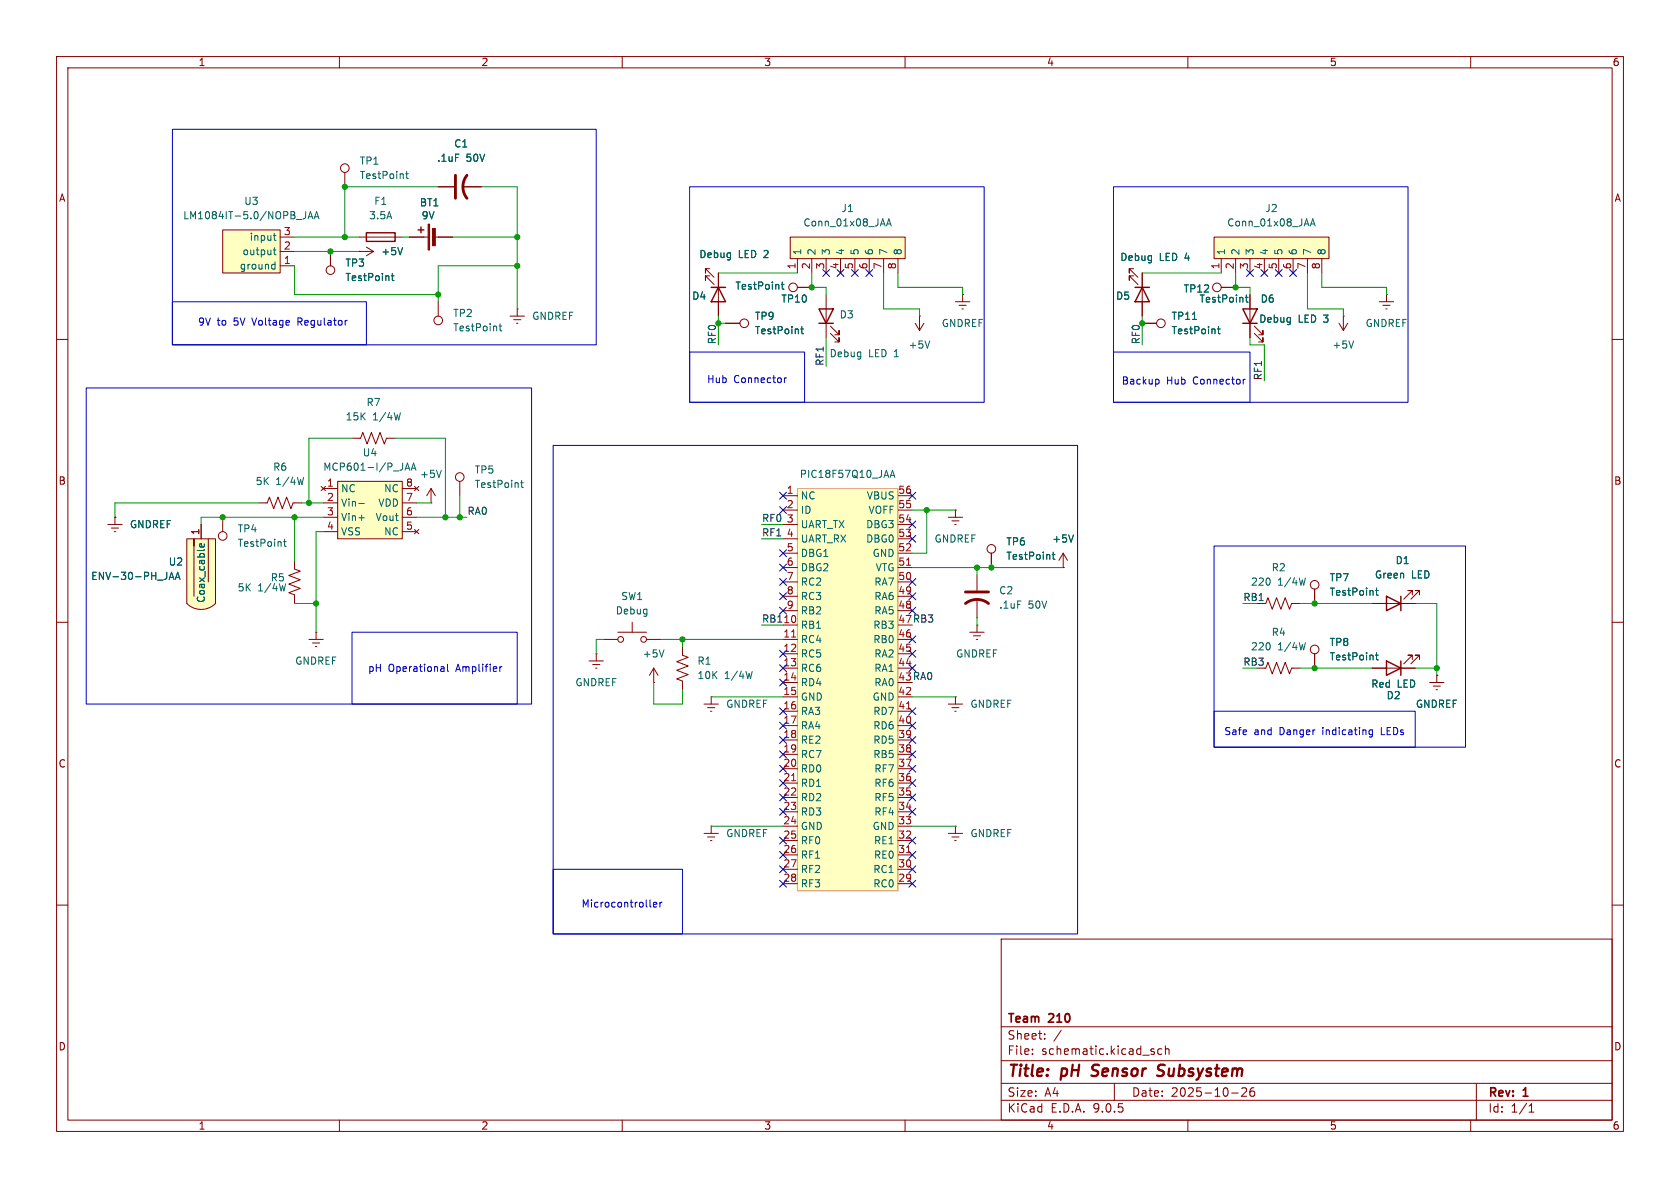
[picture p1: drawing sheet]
<svg xmlns="http://www.w3.org/2000/svg" width="297mm" height="210mm" viewBox="0 0 297 210" stroke-linecap="round" stroke-linejoin="round" font-family="sans-serif">
<g fill="none" stroke="#840000" stroke-width=".18">
<path d="M10 10h277v190h-277zM12 12h273v186h-273zM60 10v2M110 10v2M160 10v2M210 10v2M260 10v2M10 60h2M285 60h2M188 97.8l-.8 1.3M188 97.8l.7 1.3M188 97.8v2.5"/>
<path d="M10 110h2M188 100.3h.1M285 110h2M10 160h2M177 166h108v32h-108zM285 160h2M60 198v2M110 198v2M160 198v2M177 194.5h108M177 191.5h108M177 187.5h108"/>
<path d="M177 181.5h108M182.5 186.3v.1M182.5 185.5v.1M184.7 183.6v.1M184.7 182.8v.1M187.6 182.1l-1.3 2M197 191.5v3M203.9 185.9l.2 .2-.2 .3M203.9 185.4l.1 .1M205.4 185.5l-.4-.1-.3 .3v.4l.1 .2h.6M206 185.5l.2-.1 .4 .1 .1 .9M206 184.9v1.5"/>
<path d="M210 198v2M217.7 193.2h1.2M220.3 192.4v.5l-.8 .9h.9M221.2 192.4a1.17 1.17 0 0 0-.1 1.3h.6l.1-.5-.3-.3h-.4l-.1 .3M260 198v2M261 191.5v6.5M270.3 196.6h.9M270.3 195.5l.4-.4v1.5"/>
</g>
<path d="M192.9 190.1l.3 .1M193.2 188.4l-.1 .2 .1 .4M205.6 190a.85 .85 0 0 1-1 .1M205.6 188.2l-.6 .1a.46 .46 0 0 0-.3 .5 .46 .46 0 0 0 .4 .4l.5 .2" fill="none" stroke="#840000" stroke-width=".4"/>
<path d="M189.8 94.6l-.4 1.2" fill="none" stroke="#006464" stroke-width=".18"/>
<path d="M33 95.3h5.1v11.4h-5.1z" fill="#ffffc2"/>
<path d="M35.6 104.1l2.5 2.6a3.6 3.6 0 0 1-5.1 0z" fill="#ffffc2" stroke="#ffffc2" stroke-width=".18"/>
<path d="M36.8 95.3v7.6" fill="none" stroke="#ffffc2" stroke-width=".18"/>
<g fill="none" stroke="#840000" stroke-width=".18">
<path d="M58.4 44.5v2.5M221 52.1v7.6M221.7 58.9l1.6 1.6v-.8v.8h-.8M221.7 57.7l1.6 1.5v-.8v.8h-.8M236.7 57.2l.8 1.2M237.5 55.9h.1M237.5 55.9v2.5M238.3 57.2l-.8 1.2M19 92.7h2.6M19.7 93.3h1.3M20.2 94h.2M20.3 91.4h.1"/>
<path d="M20.3 91.4v1.3M33 95.3h5.1v11.4a3.6 3.6 0 0 1-5.1 0zM34.3 96.5v-1.2v10.1M35.6 92.7v2.6M36.8 95.3v7.6M45.7 88.9h1.5l.4-1 .8 2 .7-2 .8 2 .8-2 .7 2 .4-1h1.5M52.1 99.1v1.5l1 .4-2 .7 2 .8-2 .8 2 .7-2 .8 1 .4v1.5M54.6 113h2.5M55.2 113.7h1.3M55.8 114.3h.2M55.9 111.8h.1M55.9 111.8v1.2"/>
<path d="M232.4 104.1v2.6M242.6 106.7h7.6M242.6 118.1h7.6M249.7 105.2v-.8h-.8h.8l-1.5 1.5M249.7 116.6v-.8h-.8h.8l-1.5 1.5M251 105.2v-.8h-.8h.8l-1.6 1.5M251 116.6v-.8h-.8h.8l-1.6 1.5"/>
<circle cx="58.4" cy="47.8" r=".76"/>
<circle cx="232.4" cy="103.4" r=".76"/>
</g>
<path d="M69.2 48.8h.5M69.4 48.3v1.1l.3 .2M239.3 60.3l-.4 1.2M36.1 96.2v.3l-.1 .2-.6-.1v-.4l.2-.1 .1 .6M53.7 84.4l-.3 1.3M29.9 102.4l.4-1.2 .4 1.2M30 102.1h.6M31 102.4l.4-1.2 .4 1.2M31.1 102.1h.6M50.5 103.2l-.3 1.3M243.2 104.4h.4M243.3 104v1l.3 .2" fill="none" stroke="#006464" stroke-width=".18"/>
<path d="M219.7 54.6h2.5l-1.2 2.6zM219.7 57.2h2.5M245.1 105.4l2.5 1.3-2.5 1.3zM245.1 116.8l2.5 1.3-2.5 1.3zM247.6 105.4v2.6M247.6 116.8v2.6" fill="none" stroke="#840000" stroke-width=".25"/>
<path d="M214.6 41.9h20.3v3.8h-20.3z" fill="#ffffc2"/>
<g fill="none" stroke="#840000" stroke-width=".18">
<path d="M63.5 41.9h7.6M214.6 41.9h20.3v3.8h-20.3zM215.9 45.7v2.6M215.9 50.8h2.5M218.4 45.7v2.6M221 45.7v2.6M223.5 45.7v2.6M226.1 45.7v2.6M228.6 45.7v2.6M231.1 45.7v2.6M233.7 45.7v2.6M243.8 53.3h2.6"/>
<path d="M244.5 54h1.2M245 54.6h.2M245.1 52.1h.1M245.1 52.1v1.2M39.4 91.4v2.6M104.1 116.8h2.6M104.8 117.5h1.2M105.3 118.1h.2M105.4 115.6h.1M105.4 115.6v1.2M106.7 113h2.5M109.2 111.8h5.1"/>
<path d="M111.8 110v1.8M114.3 113h2.5M115.6 118.1l-.8 1.3M115.6 118.1l.7 1.3M115.6 118.1v2.6M120.6 114.3v1.5l1.1 .4-2.1 .8 2.1 .7-2.1 .8 2.1 .8-2.1 .7 1 .4v1.5M171.4 111.8h2.6M172.1 112.4h1.3M172.6 113h.2M172.7 110.5h.1M172.7 101.6v2.8M172.7 105.9v3.3"/>
<path d="M172.7 110.5v1.3M222.2 106.7h1.6l.4-1 .7 2 .8-2 .7 2 .8-2 .8 2 .3-1h1.6M232.4 115.6v2.5M115.6 120.7h.1M124.5 124.5h2.5M125.1 125.1h1.3M125.6 125.7h.3M125.7 123.2h.1M125.7 123.2v1.3M167.6 124.5h2.6M168.3 125.1h1.2M168.8 125.7h.2"/>
<path d="M168.9 123.2h.1M168.9 123.2v1.3M124.5 147.3h2.5M125.1 148h1.3M125.6 148.6h.3M125.7 146.1h.1M125.7 146.1v1.2"/>
<circle cx="215.1" cy="50.8" r=".76"/>
<circle cx="39.4" cy="94.7" r=".76"/>
<circle cx="109.7" cy="113" r=".51"/>
<circle cx="113.8" cy="113" r=".51"/>
<circle cx="232.4" cy="114.8" r=".76"/>
</g>
<path d="M231.7 39.9l.4-1.2 .4 1.2M231.8 39.6h.6M220.2 52.6h.4M220.3 52.1v1.1l.3 .2M50.1 95.7h.5M50.3 95.3v1.1l.3 .2M117.4 114.9l-.4 1.2M133 118.7l-.3 1.3M230.8 102.2l-.3 1.2M243.2 115.8h.4M243.3 115.4v1.1l.3 .2" fill="none" stroke="#006464" stroke-width=".18"/>
<path d="M170.7 106.7a3.3 3.3 0 0 1 4.1 0M170.7 104.6h4.1" fill="none" stroke="#840000" stroke-width=".51"/>
<path d="M64.8 41.1h5v1.6h-5z" fill="none" stroke="#840000" stroke-width=".25"/>
<path d="M141 86.4h17.7v71.1h-17.7z" fill="#ffffc2"/>
<path d="M141 86.4h17.7v71.1h-17.7z" fill="none" stroke="#ffa036" stroke-width=".18"/>
<g fill="none" stroke="#840000" stroke-width=".18">
<path d="M63.5 44.5h.1M63.5 44.5h2.5M64.8 43.7l1.2 .8M66 44.5l-1.2 .7M72.4 41.9h3.3M76.7 41.9h3.3M90.2 55.9h2.5M90.8 56.5h1.3M91.3 57.2h.3M91.4 54.6h.1M91.4 54.6v1.3M146 52.1v7.6"/>
<path d="M146.8 58.9l1.5 1.6v-.8v.8h-.7M146.8 57.7l1.5 1.5v-.8v.8h-.7M161.8 57.2l.8 1.2M162.6 55.9h.1M162.6 55.9v2.5M163.3 57.2l-.7 1.2M168.9 53.3h2.5M169.5 54h1.3M170.1 54.6h.2M170.2 52.1h.1M170.2 52.1v1.2M200.4 47.5h-.8v.8v-.8l1.6 1.5"/>
<path d="M200.4 48.8h-.8v.7v-.7l1.6 1.5M201.9 48.3v7.6M201.9 57.2h2.6M138.4 87.6h2.6M138.4 90.2h2.6M138.4 92.7h2.6M138.4 95.3h2.6M138.4 97.8h2.6M158.7 87.6h2.6M158.7 90.2h2.6M158.7 92.7h2.6M158.7 95.3h2.6"/>
<path d="M158.7 97.8h2.6M167.6 91.4h2.6M168.3 92.1h1.2M168.8 92.7h.2M168.9 90.2h.1M168.9 90.2v1.2M175.3 97.8v2.5M138.4 100.3h2.6M138.4 102.9h2.6M138.4 105.4h2.6M138.4 108h2.6M138.4 110.5h2.6"/>
<path d="M138.4 113h2.6M138.4 115.6h2.6M138.4 118.1h2.6M158.7 100.3h2.6M158.7 102.9h2.6M158.7 105.4h2.6M158.7 108h2.6M158.7 113h2.6M158.7 115.6h2.6M158.7 118.1h2.6M223.5 118.1h.3l.4-1 .7 2 .8-2 .7 2 .8-2 .8 2 .3-1h1.6M254 119.4h.1"/>
<path d="M254 119.4v1.3M138.4 120.7h2.6M138.4 123.2h2.6M138.4 125.7h2.6M138.4 128.3h2.6M138.4 130.8h2.6M138.4 133.4h2.6M138.4 135.9h2.6M138.4 138.4h2.6M158.7 123.2h2.6M158.7 125.7h2.6M158.7 128.3h2.6"/>
<path d="M158.7 130.8h2.6M158.7 133.4h2.6M158.7 135.9h2.6M158.7 138.4h2.6M252.7 120.7h2.6M253.4 121.3h1.2M253.9 121.9h.2M138.4 141h2.6M138.4 143.5h2.6M138.4 146.1h2.6M138.4 148.6h2.6M138.4 151.1h2.6"/>
<path d="M138.4 153.7h2.6M138.4 156.2h2.6M158.7 141h2.6M158.7 143.5h2.6M158.7 146.1h2.6M158.7 148.6h2.6M158.7 151.1h2.6M158.7 153.7h2.6M158.7 156.2h2.6M167.6 147.3h2.6M168.3 148h1.2M168.8 148.6h.2"/>
<path d="M168.9 146.1h.1M168.9 146.1v1.2"/>
<circle cx="205.2" cy="57.1" r=".76"/>
<circle cx="175.3" cy="97" r=".76"/>
</g>
<path d="M160.3 99.9h.7M139.9 112.6h.8M139.9 138h.8M160.3 125.3h.7M160.3 150.7h.7" fill="none" stroke="#a90000" stroke-width=".18"/>
<path d="M71.2 43.8l-.5 1.2M210.8 56.5h.7M215.2 58.2h.5M215.4 57.7v1.1l.3 .2M164.4 60.3l-.4 1.2M157.4 84.4l.4-1.3 .4 1.3M157.5 84h.6M186 98h.5M186.2 97.6v1.1l.3 .2M230.8 113.6l-.3 1.3" fill="none" stroke="#006464" stroke-width=".18"/>
<g fill="#840000" stroke="#840000" stroke-width=".18">
<path d="M75.7 39.6h.2v4.6h-.2z"/>
<path d="M76.5 40.4h.5v3h-.5z"/>
</g>
<path d="M73.9 40.6h1M74.4 40.1v1M144.8 54.6h2.5l-1.3 2.6zM144.8 57.2h2.5M200.7 50.8h2.5M201.9 50.8l1.3 2.5h-2.5z" fill="none" stroke="#840000" stroke-width=".25"/>
<path d="M139.7 41.9h20.3v3.8h-20.3z" fill="#ffffc2"/>
<g fill="none" stroke="#840000" stroke-width=".18">
<path d="M61 30.5v2.5M77.5 53.3v2.6M125.5 47.5h-.8v.8v-.8l1.5 1.5M125.5 48.8h-.8v.7v-.7l1.5 1.5M127 48.3v7.6M128.3 57.2h2.5M139.7 41.9h20.3v3.8h-20.3zM141 45.7v2.6M141 50.8h2.5M143.5 45.7v2.6M146 45.7v2.6M148.6 45.7v2.6"/>
<path d="M151.1 45.7v2.6M153.7 45.7v2.6M156.2 45.7v2.6M158.7 45.7v2.6"/>
<circle cx="61" cy="29.7" r=".76"/>
<circle cx="77.5" cy="56.6" r=".76"/>
<circle cx="131.6" cy="57.1" r=".76"/>
<circle cx="140.2" cy="50.8" r=".76"/>
</g>
<path d="M71.7 30.7h.5M71.9 30.3v1.1l.3 .2M156.7 39.9l.4-1.2 .5 1.2M156.8 39.6h.6M88.2 57.6h.5M88.4 57.2v1.1l.3 .2M138.1 50.3h.5M138.3 49.9v1l.3 .2M141.6 58.2h.4M141.7 57.7v1.1l.3 .2" fill="none" stroke="#006464" stroke-width=".18"/>
<path d="M125.7 50.8h2.6M127 50.8l1.3 2.5h-2.6z" fill="none" stroke="#840000" stroke-width=".25"/>
<path d="M39.4 40.6h10.1v7.7h-10.1z" fill="#ffffc2"/>
<path d="M77.5 33h2.8M81.8 33h3.3M39.4 40.6h10.1v7.7h-10.1zM49.5 41.9h2.6M49.5 44.5h2.6M49.5 47h2.6M62.2 77.5h1.6l.3-1 .8 2 .8-2 .7 2 .8-2 .7 2 .4-1h1.5M76.2 88.9h.1M76.2 86.4l-.8 1.2M76.2 86.4l.8 1.2M76.2 86.4v2.5" fill="none" stroke="#840000" stroke-width=".18"/>
<g fill="none" stroke="#006464" stroke-width=".18">
<path d="M54 37.4v.9a.41 .41 0 0 1-.4 .4M54.5 38.7l.4-1.3 .4 1.3M54.6 38.3h.6M55.5 38.7l.5-1.3 .4 1.3M55.7 38.3h.6M48.3 46.7l.3 .1M48.3 41.6h.5M48.3 44.2h.5M48.5 41.2v1.1l.3 .2M48.5 43.8v1l.3 .2M48.6 46.3v1.3M48.6 47.5l-.3 .1"/>
<path d="M70.8 73l-.3 1.2M78 83.1l-.4 1.3"/>
</g>
<path d="M80.5 31v4.1M82.5 31a3.3 3.3 0 0 0 0 4.1" fill="none" stroke="#840000" stroke-width=".51"/>
<path d="M59.7 85.1h11.4v10.2h-11.4z" fill="#ffffc2"/>
<g fill="none" stroke="#840000" stroke-width=".18">
<path d="M77.5 33h2.8M81.8 33h3.3M58.4 44.5v2.5M63.5 44.5h.1M72.4 41.9h2.5M77.5 41.9h2.5M127 48.3v2.5M127 53.3v2.6M128.3 57.2h2.5M141 50.8h2.5M201.9 48.3v2.5M201.9 53.3v2.6"/>
<path d="M201.9 57.2h2.6M215.9 50.8h2.5M221 52.1v2.5M221 57.2v2.5M20.3 91.4h.1M35.6 92.7v2.6M56.8 86l.7 .7M57.1 86.4h2.6M57.1 88.9h2.6M57.1 91.4h2.6M57.1 94h2.6M57.5 86l-.7 .7"/>
<path d="M59.7 85.1h11.4v10.2h-11.4zM71.1 86.4h2.6M71.1 88.9h2.6M71.1 91.4h2.6M71.1 94h2.6M73.3 86l.7 .7M73.3 93.6l.7 .8M74 86l-.7 .7M74 93.6l-.7 .8M81.3 85.1v2.5M175.3 97.8v2.5M188 100.3h.1"/>
<path d="M232.4 104.1v2.6M232.4 115.6v2.5M242.6 118.1h2.5M242.6 106.7h2.5M247.6 118.1h2.6M247.6 106.7h2.6M254 119.4h.1"/>
<circle cx="81.3" cy="84.3" r=".76"/>
</g>
<g fill="none" stroke="#006464" stroke-width=".18">
<path d="M69.2 48.8h.5M69.4 48.3v1.1l.3 .2M71.2 43.8l-.5 1.2M138.1 50.3h.5M138.3 49.9v1l.3 .2M141.6 58.2h.4M141.7 57.7v1.1l.3 .2M210.8 56.5h.7M215.2 58.2h.5M215.4 57.7v1.1l.3 .2M220.2 52.6h.4M220.3 52.1v1.1l.3 .2"/>
<path d="M36.1 96.2v.3l-.1 .2-.6-.1v-.4l.2-.1 .1 .6M63.4 89h1M63.4 91.5h1M71.6 83.1l.4-1.2 .5 1.2M71.7 82.8h.6M72.7 83.1l.4-1.2 .4 1.2M72.8 82.8h.6M92 85.3h.5M92.2 84.9v1.1l.3 .2M186 98h.5M186.2 97.6v1.1l.3 .2M189.8 94.6l-.4 1.2"/>
<path d="M29.9 102.4l.4-1.2 .4 1.2M30 102.1h.6M31 102.4l.4-1.2 .4 1.2M31.1 102.1h.6M243.2 104.4h.4M243.2 115.8h.4M243.3 104v1l.3 .2M243.3 115.4v1.1l.3 .2"/>
</g>
<g fill="none" stroke="#009600" stroke-width=".18">
<path d="M77.5 33h-16.5v8.9M85.1 33h6.3v21.6M52.1 47v5.1h25.4M52.1 41.9h11.4M52.1 44.5h11.4M71.1 41.9h1.3M80 41.9h11.4M91.4 47h-13.9v6.3M127 55.9v5.1M127 57.2h1.3M127 48.3h14M143.5 48.3v2.5h2.5v1.3"/>
<path d="M146 59.7v5.1M156.2 48.3v6.3h6.4v1.3M158.7 48.3v2.5h11.5v1.3M201.9 48.3h14M201.9 55.9v5.1M218.4 48.3v2.5h2.6v1.3M221 59.7v1.3h2.5v6.3M231.1 48.3v6.3h6.4v1.3M233.7 48.3v2.5h11.4v1.3M62.2 77.5h-7.6v11.4M69.8 77.5h8.9v13.9M45.7 88.9h-25.4v2.5"/>
<path d="M52.1 91.4v7.7M53.3 88.9h3.8M57.1 91.4h-21.5v1.3M57.1 94h-1.2v17.8M73.7 91.4h8.8M73.7 88.9h2.5M81.3 87.6v3.8M134.6 92.7h3.8M134.6 95.3h3.8M161.3 90.2h7.6M163.8 90.2v7.6h-2.5M52.1 106.7h3.8"/>
<path d="M106.7 113h-1.3v2.6M116.8 113h21.6M120.6 113v1.3M134.6 110.5h3.8M161.3 100.3h26.7M172.7 100.3v1.3M172.7 109.2v1.3M229.9 106.7h12.7M229.9 118.1h12.7M250.2 106.7h3.8v12.7M250.2 118.1h3.8M115.6 120.7v3.8h5v-2.6"/>
<path d="M125.7 123.2h12.7M161.3 123.2h7.6M125.7 146.1h12.7M161.3 146.1h7.6"/>
</g>
<g fill="none" stroke="#000084" stroke-width=".18">
<path d="M145.4 47.7l1.3 1.2M146.7 47.7l-1.3 1.2M148 47.7l1.2 1.2M149.2 47.7l-1.2 1.2M150.5 47.7l1.2 1.2M151.7 47.7l-1.2 1.2M153.1 47.7l1.2 1.2M154.3 47.7l-1.2 1.2M220.4 47.7l1.2 1.2M221.6 47.7l-1.2 1.2M222.9 47.7l1.2 1.2M224.1 47.7l-1.2 1.2"/>
<path d="M225.5 47.7l1.2 1.2M226.7 47.7l-1.2 1.2M228 47.7l1.2 1.2M229.2 47.7l-1.2 1.2M137.8 89.6l1.2 1.2M137.8 99.7l1.2 1.2M137.8 97.2l1.2 1.2M137.8 87l1.2 1.2M139 89.6l-1.2 1.2M139 99.7l-1.2 1.2M139 97.2l-1.2 1.2M139 87l-1.2 1.2"/>
<path d="M160.7 94.6l1.2 1.3M160.7 92.1l1.2 1.2M160.7 87l1.2 1.2M161.9 94.6l-1.2 1.3M161.9 92.1l-1.2 1.2M161.9 87l-1.2 1.2M137.8 102.3l1.2 1.2M137.8 104.8l1.2 1.2M137.8 115l1.2 1.2M137.8 107.3l1.2 1.3M137.8 117.5l1.2 1.2M139 102.3l-1.2 1.2"/>
<path d="M139 104.8l-1.2 1.2M139 115l-1.2 1.2M139 107.3l-1.2 1.3M139 117.5l-1.2 1.2M160.7 102.3l1.2 1.2M160.7 115l1.2 1.2M160.7 104.8l1.2 1.2M160.7 107.3l1.2 1.3M160.7 112.4l1.2 1.2M160.7 117.5l1.2 1.2M161.9 115l-1.2 1.2M161.9 102.3l-1.2 1.2"/>
<path d="M161.9 104.8l-1.2 1.2M161.9 107.3l-1.2 1.3M161.9 112.4l-1.2 1.2M161.9 117.5l-1.2 1.2M137.8 137.8l1.2 1.2M137.8 125.1l1.2 1.2M137.8 127.7l1.2 1.2M137.8 132.7l1.2 1.3M137.8 120l1.2 1.3M137.8 130.2l1.2 1.2M137.8 135.3l1.2 1.2M139 137.8l-1.2 1.2"/>
<path d="M139 125.1l-1.2 1.2M139 127.7l-1.2 1.2M139 132.7l-1.2 1.3M139 120l-1.2 1.3M139 130.2l-1.2 1.2M139 135.3l-1.2 1.2M160.7 132.7l1.2 1.3M160.7 137.8l1.2 1.2M160.7 135.3l1.2 1.2M160.7 125.1l1.2 1.2M160.7 130.2l1.2 1.2M160.7 127.7l1.2 1.2"/>
<path d="M161.9 132.7l-1.2 1.3M161.9 127.7l-1.2 1.2M161.9 130.2l-1.2 1.2M161.9 137.8l-1.2 1.2M161.9 135.3l-1.2 1.2M161.9 125.1l-1.2 1.2M137.8 155.6l1.2 1.2M137.8 150.5l1.2 1.2M137.8 142.9l1.2 1.2M137.8 153.1l1.2 1.2M137.8 140.4l1.2 1.2M137.8 148l1.2 1.2"/>
<path d="M139 155.6l-1.2 1.2M139 150.5l-1.2 1.2M139 142.9l-1.2 1.2M139 153.1l-1.2 1.2M139 148l-1.2 1.2M139 140.4l-1.2 1.2M160.7 150.5l1.2 1.2M160.7 142.9l1.2 1.2M160.7 148l1.2 1.2M160.7 140.4l1.2 1.2M160.7 153.1l1.2 1.2M160.7 155.6l1.2 1.2"/>
<path d="M161.9 150.5l-1.2 1.2M161.9 142.9l-1.2 1.2M161.9 148l-1.2 1.2M161.9 140.4l-1.2 1.2M161.9 153.1l-1.2 1.2M161.9 155.6l-1.2 1.2"/>
</g>
<g fill="none" stroke="#0000c2" stroke-width=".18">
<path d="M30.5 22.9h74.9v38.1h-74.9zM121.9 33h52.1v38.1h-52.1zM196.8 33h52.1v38.1h-52.1zM30.5 53.3h34.3v7.7h-34.3zM61.3 56.6h.1M15.2 68.6h78.8v55.9h-78.8zM97.8 78.7h92.7v86.4h-92.7zM121.9 62.2h20.3v8.9h-20.3zM138.7 66.8v.8M139 66.8l-.3 .2M196.8 62.2h24.2v8.9h-24.2zM204.4 67l.4 .1 .1 .2v.5l-.5 .1"/>
<path d="M220.2 67l-.4 .3M214.6 96.5h44.5v35.6h-44.5zM62.2 111.8h29.2v12.7h-29.2zM78.1 117.8l.3 .1 .1 .8M78.5 118.6l-.4 .1M78.5 118.1l-.4 .1M79.1 117.4v1.1l.2 .2M88.4 117.8v.9M88.7 117.8l-.3 .3M214.6 125.7h35.6v6.4h-35.6zM242 129.6l.3 .3 .3-.1M242.6 129v1.1l-.2 .2-.3-.1"/>
<path d="M242.6 129.1l-.3-.1-.3 .3M97.8 153.7h22.8v11.4h-22.8zM115.5 159.9l.6-.1v-.2l-.4-.1-.2 .2 .1 .6h.5M116.7 159.5v.8M117 159.5l-.3 .2M114.9 160.2l.2 .1"/>
</g>
<g fill="#009600" stroke="#009600" stroke-width=".18">
<circle cx="39.4" cy="91.4" r=".46"/>
<circle cx="52.1" cy="91.4" r=".46"/>
<circle cx="55.9" cy="106.7" r=".46"/>
<circle cx="54.6" cy="88.9" r=".46"/>
<circle cx="77.5" cy="52.1" r=".46"/>
<circle cx="81.3" cy="91.4" r=".46"/>
<circle cx="78.7" cy="91.4" r=".46"/>
<circle cx="143.5" cy="50.8" r=".46"/>
<circle cx="127" cy="57.2" r=".46"/>
<circle cx="218.4" cy="50.8" r=".46"/>
<circle cx="163.8" cy="90.2" r=".46"/>
<circle cx="172.7" cy="100.3" r=".46"/>
<circle cx="175.3" cy="100.3" r=".46"/>
<circle cx="120.6" cy="113" r=".46"/>
<circle cx="61" cy="41.9" r=".46"/>
<circle cx="58.4" cy="44.5" r=".46"/>
<circle cx="91.4" cy="47" r=".46"/>
<circle cx="91.4" cy="41.9" r=".46"/>
<circle cx="61" cy="33" r=".46"/>
<circle cx="232.4" cy="118.1" r=".46"/>
<circle cx="232.4" cy="106.7" r=".46"/>
<circle cx="254" cy="118.1" r=".46"/>
<circle cx="201.9" cy="57.2" r=".46"/>
</g>
<g font-size="2.8" fill="#840000">
<text x="178" y="190.9">Title:</text>
<text x="187.7" y="190.9">pH</text>
<text x="193.9" y="190.9">Sensor</text>
<text x="206.3" y="190.9">Subsystem</text>
</g>
<g font-size="2.1" fill="#840000">
<text x="178" y="184">Sheet:</text>
<text x="178" y="181.2">Team</text>
<text x="185.5" y="181.2">210</text>
<text x="178" y="186.7">File:</text>
<text x="184.1" y="186.7">schematic.kicad_sch</text>
<text x="178" y="196.9">KiCad</text>
<text x="178" y="194.1">Size:</text>
<text x="184.7" y="194.1">A4</text>
<text x="185.7" y="196.9">E.D.A.</text>
<text x="193.3" y="196.9">9.0.5</text>
<text x="200" y="194.1">Date:</text>
<text x="207" y="194.1">2025-10-26</text>
<text x="263" y="194.3">Rev:</text>
<text x="263" y="196.9">Id:</text>
<text x="267.1" y="196.9">1/1</text>
<text x="269.4" y="194.3">1</text>
</g>
<g font-size="1.8" fill="#840000">
<text x="35" y="11.9">1</text>
<text x="85" y="11.9">2</text>
<text x="135" y="11.9">3</text>
<text x="185" y="11.9">4</text>
<text x="235" y="11.9">5</text>
<text x="285" y="11.9">6</text>
<text x="10.3" y="35.9">A</text>
<text x="285.3" y="35.9">A</text>
<text x="10.3" y="85.9">B</text>
<text x="285.3" y="85.9">B</text>
<text x="10.3" y="135.9">C</text>
<text x="285.3" y="135.9">C</text>
<text x="10.3" y="185.9">D</text>
<text x="285.3" y="185.9">D</text>
<text x="35" y="199.9">1</text>
<text x="85" y="199.9">2</text>
<text x="135" y="199.9">3</text>
<text x="185" y="199.9">4</text>
<text x="235" y="199.9">5</text>
<text x="285" y="199.9">6</text>
</g>
<g font-size="1.8" fill="#006464">
<text x="63.5" y="29.3">TP1</text>
<text x="77.2" y="28.8">.1uF</text>
<text x="80.2" y="26.3">C1</text>
<text x="82.4" y="28.8">50V</text>
<text x="63.5" y="31.9">TestPoint</text>
<text x="32.3" y="39">LM1084IT-5.0/NOPB_JAA</text>
<text x="43.1" y="36.4">U3</text>
<text x="65.2" y="39">3.5A</text>
<text x="66.1" y="36.4">F1</text>
<text x="74.1" y="36.7">BT1</text>
<text x="74.4" y="39">9V</text>
<text x="141.9" y="40.2">Conn_01x08_JAA</text>
<text x="148.7" y="37.7">J1</text>
<text x="216.9" y="40.2">Conn_01x08_JAA</text>
<text x="223.6" y="37.7">J2</text>
<text x="42.3" y="47.9">ground</text>
<text x="42.8" y="45.3">output</text>
<text x="44" y="42.8">input</text>
<text x="61" y="47.3">TP3</text>
<text x="67.3" y="45.3">+5V</text>
<text x="123.5" y="45.8">Debug</text>
<text x="130.5" y="45.8">LED 2</text>
<text x="141.8" y="45.2" transform="rotate(-90 141.8 45.2)">1</text>
<text x="144.4" y="45.2" transform="rotate(-90 144.4 45.2)">2</text>
<text x="146.9" y="45.2" transform="rotate(-90 146.9 45.2)">3</text>
<text x="149.5" y="45.2" transform="rotate(-90 149.5 45.2)">4</text>
<text x="152" y="45.2" transform="rotate(-90 152 45.2)">5</text>
<text x="154.5" y="45.2" transform="rotate(-90 154.5 45.2)">6</text>
<text x="157.1" y="45.2" transform="rotate(-90 157.1 45.2)">7</text>
<text x="159.6" y="45.2" transform="rotate(-90 159.6 45.2)">8</text>
<text x="198" y="46.3">Debug</text>
<text x="204.9" y="46.3">LED 4</text>
<text x="216.8" y="45.2" transform="rotate(-90 216.8 45.2)">1</text>
<text x="219.3" y="45.2" transform="rotate(-90 219.3 45.2)">2</text>
<text x="221.8" y="45.2" transform="rotate(-90 221.8 45.2)">3</text>
<text x="224.4" y="45.2" transform="rotate(-90 224.4 45.2)">4</text>
<text x="226.9" y="45.2" transform="rotate(-90 226.9 45.2)">5</text>
<text x="229.5" y="45.2" transform="rotate(-90 229.5 45.2)">6</text>
<text x="232" y="45.2" transform="rotate(-90 232 45.2)">7</text>
<text x="234.5" y="45.2" transform="rotate(-90 234.5 45.2)">8</text>
<text x="61" y="49.9">TestPoint</text>
<text x="122.3" y="53.2">D4</text>
<text x="129.9" y="51.4">TestPoint</text>
<text x="138" y="53.7">TP10</text>
<text x="197.2" y="53.2">D5</text>
<text x="209.2" y="51.9">TP12</text>
<text x="212" y="53.7">TestPoint</text>
<text x="222.8" y="53.7">D6</text>
<text x="80" y="56.2">TP2</text>
<text x="80" y="58.8">TestPoint</text>
<text x="94" y="56.7">GNDREF</text>
<text x="133.4" y="56.7">TP9</text>
<text x="133.4" y="59.3">TestPoint</text>
<text x="148.3" y="56.5">D3</text>
<text x="166.4" y="58">GNDREF</text>
<text x="207" y="59.3">TestPoint</text>
<text x="207" y="56.7">TP11</text>
<text x="222.5" y="57.3">Debug</text>
<text x="229.5" y="57.3">LED 3</text>
<text x="241.3" y="58">GNDREF</text>
<text x="146.6" y="63.3">Debug</text>
<text x="153.5" y="63.3">LED 1</text>
<text x="160.5" y="61.8">+5V</text>
<text x="235.5" y="61.8">+5V</text>
<text x="64.7" y="72">R7</text>
<text x="61" y="74.5">15K</text>
<text x="65.9" y="74.5">1/4W</text>
<text x="48.2" y="83.4">R6</text>
<text x="57" y="83.4">MCP601-I/P_JAA</text>
<text x="64" y="80.9">U4</text>
<text x="83.8" y="83.9">TP5</text>
<text x="45.1" y="86">5K</text>
<text x="48.8" y="86">1/4W</text>
<text x="60.2" y="87.2">NC</text>
<text x="60.2" y="89.8">Vin-</text>
<text x="66.8" y="89.8">VDD</text>
<text x="67.8" y="87.2">NC</text>
<text x="74.2" y="84.7">+5V</text>
<text x="83.8" y="86.5">TestPoint</text>
<text x="141.3" y="84.7">PIC18F57Q10_JAA</text>
<text x="141.5" y="88.5">NC</text>
<text x="153.1" y="88.5">VBUS</text>
<text x="22.9" y="93.6">GNDREF</text>
<text x="41.9" y="94.3">TP4</text>
<text x="60.2" y="92.3">Vin+</text>
<text x="60.2" y="94.8">VSS</text>
<text x="66.3" y="92.3">Vout</text>
<text x="67.8" y="94.8">NC</text>
<text x="141.5" y="91">ID</text>
<text x="141.5" y="93.6">UART_TX</text>
<text x="153" y="93.6">DBG3</text>
<text x="153.4" y="91">VOFF</text>
<text x="29.7" y="100.2">U2</text>
<text x="41.9" y="96.9">TestPoint</text>
<text x="141.5" y="96.1">UART_RX</text>
<text x="141.5" y="98.7">DBG1</text>
<text x="141.5" y="101.2">DBG2</text>
<text x="153" y="96.1">DBG0</text>
<text x="154.2" y="98.7">GND</text>
<text x="154.7" y="101.2">VTG</text>
<text x="165.1" y="96.1">GNDREF</text>
<text x="177.8" y="96.6">TP6</text>
<text x="177.8" y="99.2">TestPoint</text>
<text x="185.9" y="96.1">+5V</text>
<text x="224.7" y="101.2">R2</text>
<text x="246.6" y="99.9">D1</text>
<text x="16" y="102.7">ENV-30-PH_JAA</text>
<text x="36.4" y="106.7" transform="rotate(-90 36.4 106.7)">Coax_cable</text>
<text x="41.9" y="104.7">5K</text>
<text x="45.6" y="104.7">1/4W</text>
<text x="47.8" y="103">R5</text>
<text x="109.7" y="106.3">SW1</text>
<text x="141.5" y="103.7">RC2</text>
<text x="141.5" y="106.3">RC3</text>
<text x="154.5" y="103.7">RA7</text>
<text x="154.5" y="106.3">RA6</text>
<text x="176.5" y="105.3">C2</text>
<text x="176.5" y="107.8">.1uF</text>
<text x="181.8" y="107.8">50V</text>
<text x="221.1" y="103.7">220</text>
<text x="225.9" y="103.7">1/4W</text>
<text x="235" y="103">TP7</text>
<text x="235" y="105.5">TestPoint</text>
<text x="243" y="102.5">Green</text>
<text x="249.5" y="102.5">LED</text>
<text x="108.8" y="108.8">Debug</text>
<text x="141.5" y="108.8">RB2</text>
<text x="141.5" y="111.4">RB1</text>
<text x="141.5" y="113.9">RC4</text>
<text x="154.3" y="111.4">RB3</text>
<text x="154.3" y="113.9">RB0</text>
<text x="154.5" y="108.8">RA5</text>
<text x="224.7" y="112.6">R4</text>
<text x="52.1" y="117.7">GNDREF</text>
<text x="113.5" y="116.4">+5V</text>
<text x="123.2" y="117.7">R1</text>
<text x="141.5" y="116.4">RC5</text>
<text x="141.5" y="119">RC6</text>
<text x="154.5" y="116.4">RA2</text>
<text x="154.5" y="119">RA1</text>
<text x="168.9" y="116.4">GNDREF</text>
<text x="221.1" y="115.2">220</text>
<text x="225.9" y="115.2">1/4W</text>
<text x="235" y="114.4">TP8</text>
<text x="235" y="116.9">TestPoint</text>
<text x="101.6" y="121.5">GNDREF</text>
<text x="123.2" y="120.2">10K</text>
<text x="128.1" y="120.2">1/4W</text>
<text x="128.3" y="125.3">GNDREF</text>
<text x="141.5" y="121.5">RD4</text>
<text x="141.5" y="124.1">GND</text>
<text x="154.2" y="124.1">GND</text>
<text x="154.5" y="121.5">RA0</text>
<text x="171.5" y="125.3">GNDREF</text>
<text x="242.3" y="121.8">Red</text>
<text x="245" y="123.8">D2</text>
<text x="247" y="121.8">LED</text>
<text x="250.2" y="125.3">GNDREF</text>
<text x="141.5" y="126.6">RA3</text>
<text x="141.5" y="129.1">RA4</text>
<text x="141.5" y="131.7">RE2</text>
<text x="154.3" y="126.6">RD7</text>
<text x="154.3" y="129.1">RD6</text>
<text x="154.3" y="131.7">RD5</text>
<text x="141.5" y="134.2">RC7</text>
<text x="141.5" y="136.8">RD0</text>
<text x="154.3" y="134.2">RB5</text>
<text x="154.5" y="136.8">RF7</text>
<text x="141.5" y="139.3">RD1</text>
<text x="141.5" y="141.8">RD2</text>
<text x="154.5" y="139.3">RF6</text>
<text x="154.5" y="141.8">RF5</text>
<text x="128.3" y="148.2">GNDREF</text>
<text x="141.5" y="144.4">RD3</text>
<text x="141.5" y="146.9">GND</text>
<text x="141.5" y="149.5">RF0</text>
<text x="154.2" y="146.9">GND</text>
<text x="154.4" y="149.5">RE1</text>
<text x="154.5" y="144.4">RF4</text>
<text x="171.5" y="148.2">GNDREF</text>
<text x="141.5" y="152">RF1</text>
<text x="141.5" y="154.5">RF2</text>
<text x="154.3" y="154.5">RC1</text>
<text x="154.4" y="152">RE0</text>
<text x="141.5" y="157.1">RF3</text>
<text x="154.3" y="157.1">RC0</text>
</g>
<g font-size="1.8" fill="#a90000">
<text x="50.1" y="41.7">3</text>
<text x="50.1" y="44.2">2</text>
<text x="50.1" y="46.7">1</text>
<text x="140.7" y="47.7" transform="rotate(-90 140.7 47.7)">1</text>
<text x="143.3" y="47.7" transform="rotate(-90 143.3 47.7)">2</text>
<text x="145.8" y="47.7" transform="rotate(-90 145.8 47.7)">3</text>
<text x="148.3" y="47.7" transform="rotate(-90 148.3 47.7)">4</text>
<text x="150.9" y="47.7" transform="rotate(-90 150.9 47.7)">5</text>
<text x="153.4" y="47.7" transform="rotate(-90 153.4 47.7)">6</text>
<text x="156" y="47.7" transform="rotate(-90 156 47.7)">7</text>
<text x="158.5" y="47.7" transform="rotate(-90 158.5 47.7)">8</text>
<text x="215.6" y="47.7" transform="rotate(-90 215.6 47.7)">1</text>
<text x="218.2" y="47.7" transform="rotate(-90 218.2 47.7)">2</text>
<text x="220.7" y="47.7" transform="rotate(-90 220.7 47.7)">3</text>
<text x="223.3" y="47.7" transform="rotate(-90 223.3 47.7)">4</text>
<text x="225.8" y="47.7" transform="rotate(-90 225.8 47.7)">5</text>
<text x="228.3" y="47.7" transform="rotate(-90 228.3 47.7)">6</text>
<text x="230.9" y="47.7" transform="rotate(-90 230.9 47.7)">7</text>
<text x="233.4" y="47.7" transform="rotate(-90 233.4 47.7)">8</text>
<text x="57.7" y="86.1">1</text>
<text x="57.7" y="88.6">2</text>
<text x="71.7" y="86.1">8</text>
<text x="71.7" y="88.6">7</text>
<text x="139" y="87.4">1</text>
<text x="139" y="89.9">2</text>
<text x="158.7" y="87.4">56</text>
<text x="158.7" y="89.9">55</text>
<text x="35.3" y="94.7" transform="rotate(-90 35.3 94.7)">1</text>
<text x="57.7" y="91.2">3</text>
<text x="57.7" y="93.7">4</text>
<text x="71.7" y="91.2">6</text>
<text x="71.7" y="93.7">5</text>
<text x="139" y="92.5">3</text>
<text x="139" y="95">4</text>
<text x="158.7" y="92.5">54</text>
<text x="158.7" y="95">53</text>
<text x="139" y="97.5">5</text>
<text x="139" y="100.1">6</text>
<text x="158.7" y="97.5">52</text>
<text x="158.7" y="100.1">51</text>
<text x="139" y="102.6">7</text>
<text x="139" y="105.2">8</text>
<text x="139" y="107.7">9</text>
<text x="158.7" y="102.6">50</text>
<text x="158.7" y="105.2">49</text>
<text x="158.7" y="107.7">48</text>
<text x="138.4" y="110.2">10</text>
<text x="138.4" y="112.8">11</text>
<text x="158.7" y="112.8">46</text>
<text x="138.4" y="115.3">12</text>
<text x="138.4" y="117.9">13</text>
<text x="158.7" y="115.3">45</text>
<text x="158.7" y="117.9">44</text>
<text x="138.4" y="120.4">14</text>
<text x="138.4" y="122.9">15</text>
<text x="138.4" y="125.5">16</text>
<text x="158.7" y="122.9">42</text>
<text x="158.7" y="125.5">41</text>
<text x="138.4" y="128">17</text>
<text x="138.4" y="130.6">18</text>
<text x="158.7" y="128">40</text>
<text x="158.7" y="130.6">39</text>
<text x="138.4" y="133.1">19</text>
<text x="138.4" y="135.6">20</text>
<text x="158.7" y="133.1">38</text>
<text x="158.7" y="135.6">37</text>
<text x="138.4" y="138.2">21</text>
<text x="138.4" y="140.7">22</text>
<text x="138.4" y="143.3">23</text>
<text x="158.7" y="138.2">36</text>
<text x="158.7" y="140.7">35</text>
<text x="158.7" y="143.3">34</text>
<text x="138.4" y="145.8">24</text>
<text x="138.4" y="148.3">25</text>
<text x="158.7" y="145.8">33</text>
<text x="158.7" y="148.3">32</text>
<text x="138.4" y="150.9">26</text>
<text x="138.4" y="153.4">27</text>
<text x="138.4" y="156">28</text>
<text x="158.7" y="150.9">31</text>
<text x="158.7" y="153.4">30</text>
<text x="158.7" y="156">29</text>
</g>
<g font-size="1.8" fill="#0000c2">
<text x="34.9" y="57.8">9V</text>
<text x="38.4" y="57.8">to</text>
<text x="41.4" y="57.8">5V</text>
<text x="44.9" y="57.8">Voltage</text>
<text x="53.1" y="57.8">Regulator</text>
<text x="124.9" y="67.9">Hub</text>
<text x="129.7" y="67.9">Connector</text>
<text x="198.2" y="68.2">Backup</text>
<text x="206.2" y="68.2">Hub</text>
<text x="211" y="68.2">Connector</text>
<text x="65" y="119">pH</text>
<text x="68.6" y="119">Operational</text>
<text x="80.7" y="119">Amplifier</text>
<text x="216.3" y="130.2">Safe</text>
<text x="221.7" y="130.2">and</text>
<text x="226.3" y="130.2">Danger</text>
<text x="234.1" y="130.2">indicating</text>
<text x="244.6" y="130.2">LEDs</text>
<text x="102.7" y="160.6">Microcontroller</text>
</g>
<g font-size="1.8" fill="#0f0f0f">
<text x="126.7" y="61" transform="rotate(-90 126.7 61)">RF0</text>
<text x="145.7" y="64.8" transform="rotate(-90 145.7 64.8)">RF1</text>
<text x="201.6" y="61" transform="rotate(-90 201.6 61)">RF0</text>
<text x="223.2" y="67.3" transform="rotate(-90 223.2 67.3)">RF1</text>
<text x="82.5" y="91.1">RA0</text>
<text x="134.6" y="92.4">RF0</text>
<text x="134.6" y="94.9">RF1</text>
<text x="134.6" y="110.1">RB1</text>
<text x="158.7" y="110.2">47 RB3</text>
<text x="158.7" y="120.4">43 RA0</text>
</g>
<g font-size="1.8" fill="#009600">
<text x="219.7" y="106.3">RB1</text>
<text x="219.7" y="117.8">RB3</text>
</g>
</svg>
